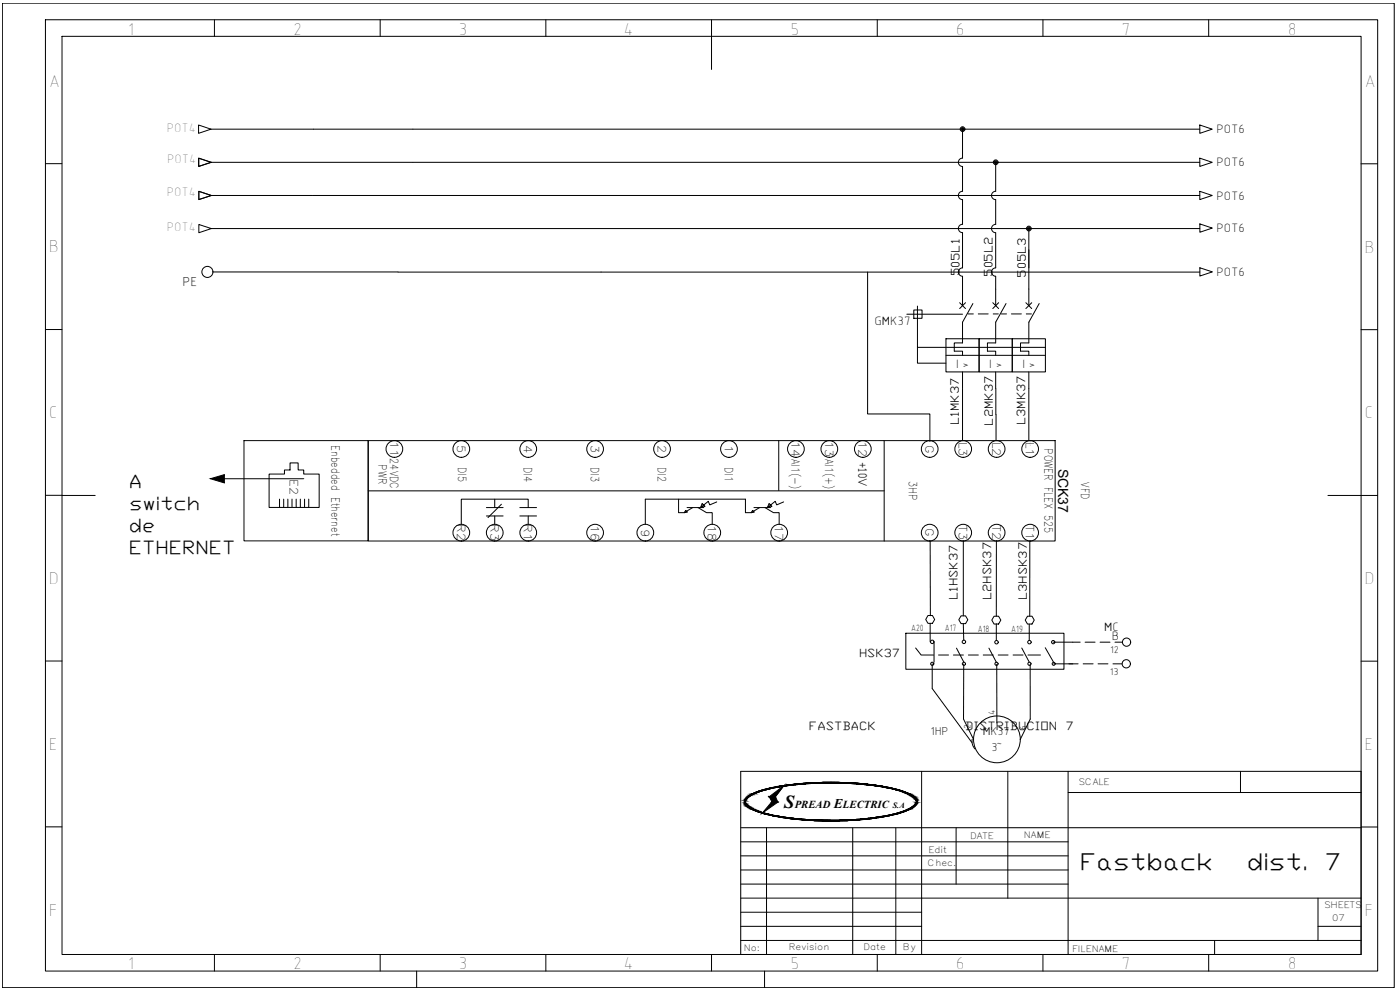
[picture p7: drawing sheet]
<svg xmlns="http://www.w3.org/2000/svg" width="420mm" height="297mm" viewBox="0 0 420 297" stroke-linecap="round" stroke-linejoin="round" font-family="sans-serif">
<g fill="none" stroke="#000" stroke-width=".3">
<path d="M.7 1h417.7v295.3h-417.7zM13.6 5.9h399.9v285.5h-399.9zM18.6 10.9h389.9v275.5h-389.9zM64.4 5.9v5M114.1 5.9v5M163.8 5.9v5M213.5 5.9v14.9M263.3 5.9v5M313 5.9v5M362.7 5.9v5M59.6 37.5l3.7 1.3-3.7 1.2zM63.4 38.8h296.7"/>
<path d="M288.9 38.8v8.6a1.26 1.26 0 0 0-1.3 1.3 1.26 1.26 0 0 0 1.3 1.3v7.4a1.26 1.26 0 0 0-1.3 1.2 1.26 1.26 0 0 0 1.3 1.3v7.4a1.25 1.25 0 0 0-1.3 1.3 1.25 1.25 0 0 0 1.3 1.2M360.1 37.5l3.7 1.3-3.7 1.2zM13.6 49.1h5M59.6 47.5l3.7 1.2-3.7 1.2zM59.7 47.5l3.7 1.2-3.7 1.2zM59.7 57.4l3.7 1.3-3.7 1.2zM63.4 48.7h296.7M63.4 58.7h296.7M298.8 48.7v8.7a1.26 1.26 0 0 0-1.2 1.2 1.26 1.26 0 0 0 1.2 1.3v7.4a1.26 1.26 0 0 0-1.2 1.3 1.26 1.26 0 0 0 1.2 1.2v10.6a1.26 1.26 0 0 0-1.2 1.2 1.26 1.26 0 0 0 1.2 1.3v8.8M360.1 47.5l3.7 1.2-3.7 1.2zM360.1 57.4l3.7 1.3-3.7 1.2zM408.5 49.1h4.9"/>
<path d="M59.7 67.4l3.7 1.2-3.7 1.2zM63.4 68.6h296.7M288.9 69.8v10.6a1.26 1.26 0 0 0-1.3 1.2 1.26 1.26 0 0 0 1.3 1.3v8.8M308.8 68.6v23.1M360.1 67.2l3.7 1.2-3.7 1.3zM13.6 98.9h5M63.9 81.6h296.2M260.4 81.6v42.6h18.7v8.2M272.1 94.3h16.8M274.2 93h2.5v2.5h-2.5zM275.3 91.8v12.4h38.4M288 90.8l1.8 1.8"/>
<path d="M289.8 90.8l-1.8 1.8M290.6 94.2h1.5M292 91.1l-3.1 5.6v6.2h-2.5v2.5h2.5v1.2M293.6 94.2h3M297.9 90.8l1.8 1.8M298.1 94.2h1.5M299.7 90.8l-1.8 1.8M300.5 94.2h1.6M301.9 91.1l-3.1 5.6v6.2h-2.5v2.5h2.5v1.2M303.5 94.2h3M307.9 90.8l1.7 1.8M308 94.2h1.5"/>
<path d="M309.6 90.8l-1.7 1.8M311.9 91.1l-3.1 5.6v6.2h-2.5v2.5h2.5v1.2M360.1 80.3l3.7 1.3-3.7 1.2zM408.5 98.9h4.9M275.3 104.2v4.8h8.6M283.9 101.6h9.9v10h-9.9zM283.9 106.6h29.8M288.9 111.6v20.6M293.8 101.6h10v10h-10zM298.8 111.6l.1 12.8M303.8 101.6h9.9v10h-9.9zM308.8 111.6v20.6"/>
<path d="M73.2 132.2h37.3v30.1h-37.3zM110.5 132.2h206.2v30.1h-206.2zM233.7 132.2v15M265.4 132.2v30.1M298.9 124.4v7.8M13.6 148.6l15 .1M67.3 143.6h23.9M80.8 142.2h4.6v-1.2h1.6v-2.1h2.5v2.1h1.7v1.2h4.6v10.1h-15zM83.9 149.8v2.5M85.1 149.8v2.5M86.4 149.8v2.5M87.6 149.8v2.5"/>
<path d="M88.9 149.8v2.5M90.1 149.8v2.5M91.4 149.8v2.5M92.7 149.8v2.5M110.5 147.3h154.9M146 154.8h5M146 152.3h5M148.5 149.8v2.5M148.5 154.8v2.5M150.5 151.3l-4 4M156 154.8h5M156 152.3h5"/>
<path d="M158.5 152.3v-2.5h-20.1v7.5M158.5 154.8v2.5M203.7 149.8v4h1.6l2.6-1.5M205.8 153.1l.5 .5-1 .2zM206.2 152.3h5M209.5 152.3l2.5 1.5h1.7v3.5M215.1 150.6l-2.1 .9-.4-1.1-2.3 1.9 1.3-.4-.9-.8-.4 1.2M225.9 153.1l.5 .5-1 .2zM226.3 152.3h5M228 152.3l-2.6 1.5h-1.7v-4h-30v7.5M229.6 152.3l2.5 1.5h1.7v3.5M235.2 150.6l-2.1 .9-.5-1.1-2.3 1.9 1.4-.4-.9-.8-.5 1.2"/>
<path d="M398.5 148.7h14.9M279.2 162.3v22.4M289.1 162.4v22.4M299 162.5v22.4M309.1 162.5l-.1 22.4M13.6 198.3h5M271.9 190h47.4v10.8h-47.4zM274.8 194.4l1.6 2.1h3.8M278.5 184.7h1.3l.7 1.2-.7 1.1h-1.3l-.7-1.1zM279.2 187v5.6M279.8 199.2v7.4l11.9 16.2M280.3 192.6v6.1"/>
<path d="M281.7 196.5h3M286.1 196.5h3M287 194.5l2.3 4.2M288.4 184.8h1.4l.7 1.1-.7 1.2h-1.4l-.7-1.2zM289.1 187.1l.1 4.9M289.2 199.2v16.6l3 6M290.6 196.5h3M295.1 196.5h3M296.8 194.5l2.2 4.2M298.3 184.9h1.4l.7 1.2-.7 1.1h-1.4l-.6-1.1zM299 187.1v5.1M299.1 199.3l.1 17.6"/>
<path d="M299.6 196.5h2.9M304 196.5h3M306.6 194.4l2.3 4.3M308.4 184.9h1.3l.7 1.2-.7 1.1h-1.3l-.7-1.1zM308.5 196.5h3.8M308.9 187.2v5M309.2 199.3v16.5l-3 6M313.7 194.4l2.5 4.3M316.1 192.7h8.1M316.2 199.2h7.4M325.1 199.2h2.9M325.7 192.7h2.9"/>
<path d="M329.5 199.2h3M330.1 192.7h3M334 199.2h2.8M334.6 192.7h2.2M408.5 198.4h4.9M222.3 231.4h186.2v55h-186.2zM224.2 239.2a25.3 25.3 0 0 1 11.8-3.6 87.6 87.6 0 0 1 35 1.8 6.1 6.1 0 0 1 4.2 2.9 2.38 2.38 0 0 1-1.8 2.3 45.6 45.6 0 0 1-16.5 3.5 83.9 83.9 0 0 1-28.5-2.2 8.2 8.2 0 0 1-4.8-2.9v-1zM224.3 239.4a21.3 21.3 0 0 1 9.6-3.3 88.9 88.9 0 0 1 37.1 1.5 6 6 0 0 1 4 2.7 2.23 2.23 0 0 1-1.7 2.1 45.4 45.4 0 0 1-16.4 3.5 80.5 80.5 0 0 1-29.1-2.4 6.4 6.4 0 0 1-4.1-2.8l.2-.8zM234.7 236.5l-2.6 3.3M276.6 231.4v55M291.8 221.8v1.6l.8 1.3M302.5 231.4v38.1"/>
<path d="M320.6 231.4v55M320.6 237.8h87.9M372.3 231.4v6.4M13.7 248.1h4.9M222.3 248.3h186.2M222.3 252.6h98.3M222.3 256.8h98.3M230 248.3v38.1M255.9 248.3v38.1M268.8 248.3v38.1M286.9 248.3v17M408.5 248.1h5"/>
<path d="M222.3 277.9h54.3M222.3 269.5h186.2M222.3 261h98.3M222.3 265.3h98.3M222.3 273.7h54.3M395.5 277.9h13M395.5 269.5v12.7M64.4 286.4v5M114.1 286.4v5M125 291.4v4.9M163.8 286.4v5M213.5 286.4v5"/>
<path d="M222.3 282.2h186.2M229.5 291.4v4.9M263.3 286.4v5M313 286.4v5M362.7 286.4v5M364.5 282.2v4.2"/>
<circle cx="288.9" cy="38.7" r=".71"/>
<circle cx="288.9" cy="38.7" r=".46"/>
<circle cx="288.9" cy="38.7" r=".22"/>
<circle cx="298.8" cy="48.7" r=".71"/>
<circle cx="298.8" cy="48.7" r=".46"/>
<circle cx="298.8" cy="48.7" r=".22"/>
<circle cx="308.8" cy="68.6" r=".71"/>
<circle cx="308.8" cy="68.6" r=".46"/>
<circle cx="308.8" cy="68.6" r=".22"/>
<circle cx="62.2" cy="81.6" r="1.66"/>
<circle cx="118.4" cy="134.7" r="2.51"/>
<circle cx="138.4" cy="134.7" r="2.51"/>
<circle cx="158.5" cy="134.7" r="2.51"/>
<circle cx="178.6" cy="134.7" r="2.51"/>
<circle cx="198.7" cy="134.7" r="2.51"/>
<circle cx="218.8" cy="134.7" r="2.51"/>
<circle cx="238.9" cy="134.7" r="2.51"/>
<circle cx="248.9" cy="134.7" r="2.51"/>
<circle cx="258.9" cy="134.7" r="2.51"/>
<circle cx="279" cy="134.7" r="2.51"/>
<circle cx="289.1" cy="134.7" r="2.51"/>
<circle cx="299.1" cy="134.7" r="2.51"/>
<circle cx="309.2" cy="134.7" r="2.51"/>
<circle cx="138.4" cy="159.8" r="2.51"/>
<circle cx="148.5" cy="159.8" r="2.51"/>
<circle cx="158.5" cy="159.8" r="2.51"/>
<circle cx="178.6" cy="159.8" r="2.51"/>
<circle cx="193.7" cy="159.8" r="2.51"/>
<circle cx="213.8" cy="159.8" r="2.51"/>
<circle cx="233.8" cy="159.8" r="2.51"/>
<circle cx="279" cy="159.8" r="2.51"/>
<circle cx="289.1" cy="159.8" r="2.51"/>
<circle cx="299.1" cy="159.8" r="2.51"/>
<circle cx="309.2" cy="159.8" r="2.51"/>
<circle cx="279.8" cy="192.6" r=".52"/>
<circle cx="279.8" cy="199.2" r=".48"/>
<circle cx="289.3" cy="192.6" r=".52"/>
<circle cx="289.3" cy="199.2" r=".48"/>
<circle cx="299.1" cy="192.7" r=".52"/>
<circle cx="299.1" cy="199.2" r=".48"/>
<circle cx="308.9" cy="192.7" r=".52"/>
<circle cx="308.9" cy="199.2" r=".48"/>
<circle cx="316.1" cy="192.7" r=".5"/>
<circle cx="316.2" cy="199.2" r=".46"/>
<circle cx="338" cy="199.2" r="1.24"/>
<circle cx="338.1" cy="192.7" r="1.24"/>
<circle cx="299.2" cy="221.8" r="7"/>
</g>
<g fill="#000" stroke="#000" stroke-width=".3">
<path d="M63.1 143.6l4.2-1.2v2.5zM230.9 239l4.4-3.3-2.6 3.3zM246.8 234.8h5.1zM231.7 240.5l1.7 .2zM246.8 246.3h5.1z"/>
<path d="M223.7 239.9h.2zM223.7 239.9l.1 .1h-.2z"/>
<path d="M223.7 239.8h.3zM223.7 239.8l.2 .1z"/>
<path d="M223.8 239.6h.3zM223.8 239.6l.2 .2h-.3z"/>
<path d="M223.9 239.5h.3zM223.9 239.5l.2 .1h-.3z"/>
<path d="M224 239.4h.3zM224 239.4l.2 .1h-.3z"/>
<path d="M224.2 239.2h.3zM224.2 239.2l.1 .2h-.3z"/>
<path d="M224.3 239.1h.3zM224.2 239.2h.3z"/>
<path d="M224.5 239l.1 .1 .2-.1zM224.3 239.1l.2-.1 .1 .1z"/>
<path d="M224.6 238.9h.4zM224.5 239h.3z"/>
<path d="M224.9 238.7l.1 .2 .3-.2zM224.6 238.9l.3-.2 .1 .2z"/>
<path d="M225 238.6h.4zM224.9 238.7h.4z"/>
<path d="M225.3 238.4l.1 .2 .3-.2zM225 238.6l.3-.2 .1 .2z"/>
<path d="M225.5 238.4h.4zM225.3 238.4h.4z"/>
<path d="M225.8 238.2l.1 .2 .4-.2zM225.5 238.4l.3-.2 .1 .2z"/>
<path d="M226 238.1h.5zM225.8 238.2h.5z"/>
<path d="M226.4 237.9l.1 .2 .4-.2zM226 238.1l.4-.2 .1 .2z"/>
<path d="M226.6 237.8h.5zM226.4 237.9h.5z"/>
<path d="M227 237.7l.1 .1 .5-.1zM226.6 237.8l.4-.1 .1 .1z"/>
<path d="M227.2 237.6h.6zM227 237.7h.6z"/>
<path d="M227.7 237.4l.1 .2 .5-.2zM227.2 237.6l.5-.2 .1 .2z"/>
<path d="M227.8 237.4h.7zM227.7 237.4h.6z"/>
<path d="M228.4 237.2l.1 .2 .6-.2zM227.8 237.4l.6-.2 .1 .2z"/>
<path d="M228.6 237.1h.7zM228.4 237.2h.7z"/>
<path d="M229.2 236.9l.1 .2 .7-.2zM228.6 237.1l.6-.2 .1 .2z"/>
<path d="M229.3 236.9h.8zM229.2 236.9h.8z"/>
<path d="M230 236.7l.1 .2 .8-.2zM229.3 236.9l.7-.2 .1 .2z"/>
<path d="M230.1 236.7h.9zM230 236.7h.9z"/>
<path d="M230.9 236.5l.1 .2 .8-.2zM230.1 236.7l.8-.2 .1 .2z"/>
<path d="M231 236.5h.9zM230.9 236.5h.9z"/>
<path d="M230.9 239l1.9 .1zM230.9 239l1.9 .1z"/>
<path d="M230.9 239.1l2.5 1.4-.6-1.4zM230.9 239.1l2.5 1.4h-1.7z"/>
<path d="M231.8 236.3l.1 .2 .9-.2zM231 236.5l.8-.2 .1 .2z"/>
<path d="M231.8 236.3h1.1zM231.8 236.3h1z"/>
<path d="M232.7 236.1l.2 .2 1-.2zM231.8 236.3l.9-.2 .2 .2z"/>
<path d="M232.8 236.1h1.1zM232.7 236.1h1.2z"/>
<path d="M233.7 235.9h1.2zM232.8 236.1h1.1z"/>
<path d="M233.8 235.9h1.3zM233.7 235.9h1.2z"/>
<path d="M234.6 235.8h1.4zM233.8 235.9h1.3z"/>
<path d="M234.9 235.8h1.4zM234.6 235.8h1.4z"/>
<path d="M235.6 235.6h1.5zM234.9 235.8h1.4z"/>
<path d="M236 235.6h1.5zM235.6 235.6h1.5z"/>
<path d="M236.6 235.5h1.6zM236 235.6h1.5z"/>
<path d="M237.1 235.4h1.8zM236.6 235.5h1.6z"/>
<path d="M237.5 235.4h1.9zM237.1 235.4h1.8z"/>
<path d="M238.2 235.3h2zM237.5 235.4h1.9z"/>
<path d="M238.5 235.3h2.1zM238.2 235.3h2z"/>
<path d="M239.4 235.2h2.4zM238.5 235.3h2.1z"/>
<path d="M239.4 235.2h2.4zM239.4 235.2h2.4z"/>
<path d="M240.6 235.1h3zM239.4 235.2h2.4z"/>
<path d="M241.1 235h3.2zM240.6 235.1h3z"/>
<path d="M241.8 235h4.1zM241.1 235h3.2z"/>
<path d="M242.3 235h4.5zM241.8 235h4.1z"/>
<path d="M242.9 234.9h6.5zM242.3 235h4.5zM242.3 235h4.5zM242.3 235h4.5z"/>
<path d="M246.8 234.8h5.1zM246.8 234.8h5.1z"/>
<path d="M246.8 234.8h7.7zM244.3 234.8h10.2zM244.3 234.8h10.2zM244.3 234.8h10.2z"/>
<path d="M244.3 234.8l11.6 .1zM242.9 234.9h13z"/>
<path d="M249.4 234.9l7 .1zM249.4 234.9l7 .1z"/>
<path d="M251.9 235h5zM251.9 235h5z"/>
<path d="M252.9 235h4.7zM252.9 235h4.7z"/>
<path d="M254.4 235l3.8 .1zM254.4 235l3.8 .1z"/>
<path d="M255.1 235.1l4.2 .1zM255.1 235.1l4.2 .1z"/>
<path d="M256.9 235.2h2.4zM256.9 235.2h2.4z"/>
<path d="M256.9 235.2l3.3 .1zM256.9 235.2l3.3 .1z"/>
<path d="M258.1 235.3h2.4zM258.1 235.3h2.4z"/>
<path d="M258.5 235.3l2.7 .1zM258.5 235.3l2.7 .1z"/>
<path d="M259.3 235.4h2.3zM259.3 235.4h2.3z"/>
<path d="M259.9 235.4l2.2 .1zM259.9 235.4l2.2 .1z"/>
<path d="M260.5 235.5l2.3 .1zM260.5 235.5l2.3 .1z"/>
<path d="M261.2 235.6h1.9zM261.2 235.6h1.9z"/>
<path d="M261.6 235.6l2.2 .2zM261.6 235.6l2.2 .2z"/>
<path d="M262.5 235.8h1.6zM262.5 235.8h1.6z"/>
<path d="M262.7 235.8l2.2 .1zM262.7 235.8l2.2 .1z"/>
<path d="M263.6 235.9h1.4zM263.6 235.9h1.4z"/>
<path d="M263.8 235.9l2.1 .2zM263.8 235.9l2.1 .2z"/>
<path d="M264.8 236.1h1.2zM264.8 236.1h1.2z"/>
<path d="M264.9 236.1l2 .2zM264.9 236.1l2 .2z"/>
<path d="M265.9 236.3h1zM265.9 236.3h1z"/>
<path d="M265.9 236.3l1.8 .2zM265.9 236.3l1.8 .2z"/>
<path d="M266.8 236.5h1zM266.8 236.5h1z"/>
<path d="M266.9 236.5l1.7 .2zM266.9 236.5l1.7 .2z"/>
<path d="M267.7 236.7h1zM267.7 236.7h1z"/>
<path d="M267.8 236.7l1.6 .2zM267.8 236.7l1.6 .2z"/>
<path d="M268.6 236.9h.9zM268.6 236.9h.9z"/>
<path d="M268.7 236.9l1.5 .2zM268.7 236.9l1.5 .2z"/>
<path d="M269.5 237.1l.8 .1zM269.5 237.1l.8 .1z"/>
<path d="M269.6 237.2l1.3 .2zM269.6 237.2l1.3 .2z"/>
<path d="M270.2 237.4h.8zM270.2 237.4h.8z"/>
<path d="M270.4 237.4l1.1 .2zM270.4 237.4l1.1 .2z"/>
<path d="M271 237.6l.7 .1zM271 237.6l.7 .1z"/>
<path d="M271.1 237.7l1 .1zM271.1 237.7l1 .1z"/>
<path d="M271.6 237.8l.7 .1zM271.6 237.8l.7 .1z"/>
<path d="M271.8 237.9l.9 .2zM271.8 237.9l.9 .2z"/>
<path d="M272.2 238.1l.7 .1zM272.2 238.1l.7 .1z"/>
<path d="M272.4 238.2l.8 .2zM272.4 238.2l.8 .2z"/>
<path d="M272.8 238.4h.6zM272.8 238.4h.6z"/>
<path d="M273 238.4l.7 .2zM273 238.4l.7 .2z"/>
<path d="M273.3 238.6l.5 .1zM273.3 238.6l.5 .1z"/>
<path d="M273.5 238.7l.6 .2zM273.5 238.7l.6 .2z"/>
<path d="M273.7 238.9l.5 .1zM273.7 238.9l.5 .1z"/>
<path d="M273.9 239l.5 .1zM273.9 239l.5 .1z"/>
<path d="M274.1 239.1l.5 .1zM274.1 239.1l.5 .1z"/>
<path d="M274.2 239.2l.5 .2zM274.2 239.2l.5 .2z"/>
<path d="M274.4 239.4l.4 .1zM274.4 239.4l.4 .1z"/>
<path d="M274.5 239.5l.4 .1zM274.5 239.5l.4 .1z"/>
<path d="M274.7 239.6l.3 .2zM274.7 239.6l.3 .2z"/>
<path d="M274.8 239.8l.3 .1zM274.8 239.8l.3 .1z"/>
<path d="M274.8 239.9l.4 .1zM274.8 239.9l.4 .1z"/>
<path d="M223.5 240.5h.2zM223.5 240.5h.2z"/>
<path d="M223.5 240.5l.2 .2zM223.5 240.5l.2 .2z"/>
<path d="M223.5 240.3l.2 .2zM223.5 240.3l.2 .2z"/>
<path d="M223.5 240.7l.2 .1zM223.5 240.7l.2 .1z"/>
<path d="M223.5 240.3h.2zM223.5 240.3h.2z"/>
<path d="M223.5 240.8l.3 .1zM223.5 240.8l.3 .1z"/>
<path d="M223.5 240.1l.2 .2 .1-.2zM223.5 240.1l.2 .2h-.2z"/>
<path d="M223.5 240.9l.3 .1zM223.5 240.9l.3 .1z"/>
<path d="M223.6 240h.2zM223.6 240l.2 .1z"/>
<path d="M223.6 241l.3 .2zM223.6 241l.3 .2z"/>
<path d="M223.7 241.2l.3 .1zM223.7 241.2l.3 .1z"/>
<path d="M223.7 241.3l.4 .1zM223.7 241.3l.4 .1z"/>
<path d="M223.8 241.4l.4 .1zM223.8 241.4l.4 .1z"/>
<path d="M223.9 241.5l.4 .2zM223.9 241.5l.4 .2z"/>
<path d="M224 241.7l.5 .1zM224 241.7l.5 .1z"/>
<path d="M224.2 241.8l.4 .1zM224.2 241.8l.4 .1z"/>
<path d="M224.3 241.9l.5 .2zM224.3 241.9l.5 .2z"/>
<path d="M224.5 242.1l.5 .1zM224.5 242.1l.5 .1z"/>
<path d="M224.6 242.2l.7 .1zM224.6 242.2l.7 .1z"/>
<path d="M224.9 242.3l.5 .1zM224.9 242.3l.5 .1z"/>
<path d="M225 242.4l.7 .2zM225 242.4l.7 .2z"/>
<path d="M225.3 242.6l.6 .1zM225.3 242.6l.6 .1z"/>
<path d="M225.5 242.7l.8 .2zM225.5 242.7l.8 .2z"/>
<path d="M225.8 242.9l.7 .1zM225.8 242.9l.7 .1z"/>
<path d="M226 243l.9 .1zM226 243l.9 .1z"/>
<path d="M226.4 243.1l.7 .1zM226.4 243.1l.7 .1z"/>
<path d="M226.6 243.2l1 .2zM226.6 243.2l1 .2z"/>
<path d="M227 243.4l.8 .1zM227 243.4l.8 .1z"/>
<path d="M227.2 243.5l1.1 .1zM227.2 243.5l1.1 .1z"/>
<path d="M227.7 243.6l.8 .1zM227.7 243.6l.8 .1z"/>
<path d="M227.8 243.7l1.3 .2zM227.8 243.7l1.3 .2z"/>
<path d="M228.4 243.9h.9zM228.4 243.9h.9z"/>
<path d="M228.6 243.9l1.4 .2zM228.6 243.9l1.4 .2z"/>
<path d="M229.2 244.1h.9zM229.2 244.1h.9z"/>
<path d="M229.3 244.1l1.6 .2zM229.3 244.1l1.6 .2z"/>
<path d="M230 244.3l1 .1zM230 244.3l1 .1z"/>
<path d="M230.1 244.4l1.7 .2zM230.1 244.4l1.7 .2z"/>
<path d="M231.7 240.5l-.2 .2h1.9zM231.5 240.7h1.9l-4.6 3.2z"/>
<path d="M230.9 244.6h1zM230.9 244.6h1z"/>
<path d="M231 244.6l1.8 .2zM231 244.6l1.8 .2z"/>
<path d="M231.8 244.8h1.1zM231.8 244.8h1.1z"/>
<path d="M231.8 244.8l2.1 .1zM231.8 244.8l2.1 .1z"/>
<path d="M232.7 244.9h1.2zM232.7 244.9h1.2z"/>
<path d="M232.8 244.9l2.1 .2zM232.8 244.9l2.1 .2z"/>
<path d="M233.7 245.1h1.4zM233.7 245.1h1.4z"/>
<path d="M233.8 245.1l2.2 .2zM233.8 245.1l2.2 .2z"/>
<path d="M234.6 245.3h1.7zM234.6 245.3h1.7z"/>
<path d="M234.9 245.3l2.2 .1zM234.9 245.3l2.2 .1z"/>
<path d="M235.6 245.4l1.9 .1zM235.6 245.4l1.9 .1z"/>
<path d="M236 245.5h2.2zM236 245.5h2.2z"/>
<path d="M236.6 245.5l2.3 .1zM236.6 245.5l2.3 .1z"/>
<path d="M237.1 245.6l2.3 .1zM237.1 245.6l2.3 .1z"/>
<path d="M237.5 245.7h2.7zM237.5 245.7h2.7z"/>
<path d="M238.2 245.7l2.4 .1zM238.2 245.7l2.4 .1z"/>
<path d="M238.5 245.8l3.3 .1zM238.5 245.8l3.3 .1z"/>
<path d="M239.4 245.9h2.4zM239.4 245.9h2.4z"/>
<path d="M239.4 245.9l4.2 .1zM239.4 245.9l4.2 .1z"/>
<path d="M240.6 246h3.7zM240.6 246h3.7z"/>
<path d="M241.1 246l4.8 .1zM241.1 246l4.8 .1z"/>
<path d="M241.8 246.1h5zM241.8 246.1h5z"/>
<path d="M246.8 246.3h5.1zM246.8 246.3h5.1z"/>
<path d="M242.3 246.1h7.1zM242.3 246.1h7.1z"/>
<path d="M244.3 246.2h10.2zM244.3 246.2l7.6 .1z"/>
<path d="M242.9 246.1h13zM242.9 246.1l11.6 .1zM244.3 246.2h10.2zM244.3 246.2h10.2z"/>
<path d="M251.9 246.1h4.5zM249.4 246.1h6.5z"/>
<path d="M252.9 246.1h4zM251.9 246.1h4.5z"/>
<path d="M254.4 246h3.2zM252.9 246.1h4z"/>
<path d="M255.1 246h3.1zM254.4 246h3.2z"/>
<path d="M256.9 245.9h2.4zM255.1 246h3.1z"/>
<path d="M256.9 245.9h2.4zM256.9 245.9h2.4z"/>
<path d="M258.1 245.8h2.1zM256.9 245.9h2.4z"/>
<path d="M258.5 245.7h2zM258.1 245.8h2.1z"/>
<path d="M259.3 245.7h1.9zM258.5 245.7h2z"/>
<path d="M259.9 245.6h1.7zM259.3 245.7h1.9z"/>
<path d="M260.5 245.5h1.6zM259.9 245.6h1.7z"/>
<path d="M261.2 245.5h1.6zM260.5 245.5h1.6z"/>
<path d="M261.6 245.4h1.5zM261.2 245.5h1.6z"/>
<path d="M262.5 245.3h1.3zM261.6 245.4h1.5z"/>
<path d="M262.7 245.3h1.4zM262.5 245.3h1.3z"/>
<path d="M263.6 245.1h1.3zM262.7 245.3h1.4z"/>
<path d="M263.8 245.1h1.2zM263.6 245.1h1.3z"/>
<path d="M265.9 244.8h1zM265.9 244.8h1z"/>
<path d="M264.8 244.9l.2 .2 .9-.2zM263.8 245.1l1-.2 .2 .2z"/>
<path d="M264.9 244.9h1.1zM264.8 244.9h1.1z"/>
<path d="M265.9 244.8l.1 .1 .9-.1zM264.9 244.9l1-.1 .1 .1z"/>
<path d="M266.8 244.6l.1 .2 .8-.2zM265.9 244.8l.9-.2 .1 .2z"/>
<path d="M266.9 244.6h.9zM266.8 244.6h.9z"/>
<path d="M267.7 244.4l.1 .2 .8-.2zM266.9 244.6l.8-.2 .1 .2z"/>
<path d="M267.8 244.3h.9zM267.7 244.4h.9z"/>
<path d="M268.6 244.1l.1 .2 .7-.2zM267.8 244.3l.8-.2 .1 .2z"/>
<path d="M268.7 244.1h.8zM268.6 244.1h.8z"/>
<path d="M269.5 243.9v.2l.7-.2zM268.7 244.1l.8-.2v.2z"/>
<path d="M269.6 243.9h.7zM269.5 243.9h.7z"/>
<path d="M270.2 243.7l.1 .2 .6-.2zM269.6 243.9l.6-.2 .1 .2z"/>
<path d="M270.4 243.6h.6zM270.2 243.7h.7z"/>
<path d="M271 243.5v.1l.5-.1zM270.4 243.6l.6-.1v.1z"/>
<path d="M271.1 243.4h.6zM271 243.5h.5z"/>
<path d="M271.6 243.2l.1 .2 .4-.2zM271.1 243.4l.5-.2 .1 .2z"/>
<path d="M271.8 243.1h.5zM271.6 243.2h.5z"/>
<path d="M272.2 243l.1 .1 .4-.1zM271.8 243.1l.4-.1 .1 .1z"/>
<path d="M272.4 242.9h.5zM272.2 243h.5z"/>
<path d="M272.8 242.7l.1 .2 .3-.2zM272.4 242.9l.4-.2 .1 .2z"/>
<path d="M273 242.6h.4zM272.8 242.7h.4z"/>
<path d="M273.3 242.4l.1 .2 .3-.2zM273 242.6l.3-.2 .1 .2z"/>
<path d="M273.5 242.3h.3zM273.3 242.4h.4z"/>
<path d="M273.7 242.2l.1 .1 .3-.1zM273.5 242.3l.2-.1 .1 .1z"/>
<path d="M273.9 242.1h.3zM273.7 242.2h.4z"/>
<path d="M274.1 241.9h.3zM273.9 242.1h.3z"/>
<path d="M274.2 241.8h.3zM274.1 241.9h.3z"/>
<path d="M274.4 241.7h.3zM274.2 241.8h.3z"/>
<path d="M274.5 241.5h.3zM274.5 241.5l.2 .2h-.3z"/>
<path d="M274.7 241.4h.2zM274.5 241.5h.3z"/>
<path d="M274.8 241.3h.2zM274.8 241.3l.1 .1h-.2z"/>
<path d="M274.8 241.2h.3zM274.8 241.2l.2 .1z"/>
<path d="M274.9 240l.3 .1zM274.9 240l.3 .1z"/>
<path d="M274.9 241h.3zM274.9 241l.2 .2h-.3z"/>
<path d="M275 240.1l.2 .2zM275 240.1l.2 .2z"/>
<path d="M275 240.9h.2zM275 240.9l.2 .1z"/>
<path d="M275 240.3h.2zM275 240.3h.2z"/>
<path d="M275 240.3l.2 .2zM275 240.3l.2 .2z"/>
<path d="M275 240.7l.2 .1zM275 240.7l.2 .1z"/>
<path d="M275 240.8l.2 .1zM275 240.8l.2 .1z"/>
<path d="M275 240.5l.2 .2zM275 240.5l.2 .2z"/>
</g>
<g font-size="7">
<text x="324.1" y="261">Fastback</text>
<text x="374.2" y="261">dist.</text>
<text x="397.5" y="261">7</text>
</g>
<g font-size="5.6">
<text x="38.7" y="146.3">A</text>
<text x="38.7" y="153">switch</text>
<text x="38.7" y="159.6">de</text>
<text x="38.7" y="166.3">ETHERNET</text>
</g>
<text font-size="5.5" x="235.3" y="242.4">S</text>
<g font-size="5.4">
<text x="38.3" y="10.4">1</text>
<text x="88" y="10.4">2</text>
<text x="137.6" y="10.4">3</text>
<text x="187.1" y="10.4">4</text>
<text x="237.3" y="10.4">5</text>
<text x="286.8" y="10.4">6</text>
<text x="336.5" y="10.4">7</text>
<text x="386.5" y="10.4">8</text>
<text x="14.6" y="26">A</text>
<text x="409.5" y="26">A</text>
<text x="14.6" y="75.8">B</text>
<text x="409.5" y="75.8">B</text>
<text x="14.6" y="125.5">C</text>
<text x="409.5" y="125.5">C</text>
<text x="14.6" y="175.2">D</text>
<text x="409.5" y="175.2">D</text>
<text x="14.7" y="225">E</text>
<text x="409.5" y="225">E</text>
<text x="14.7" y="274.7">F</text>
<text x="409.5" y="274.7">F</text>
<text x="38.3" y="290.9">1</text>
<text x="88" y="290.9">2</text>
<text x="137.6" y="290.9">3</text>
<text x="187.1" y="290.9">4</text>
<text x="237.3" y="290.9">5</text>
<text x="286.8" y="290.9">6</text>
<text x="336.5" y="290.9">7</text>
<text x="386.5" y="290.9">8</text>
</g>
<text font-size="4.2" x="317.5" y="140.6" transform="rotate(90 317.5 140.6)">SCK37</text>
<text font-size="4.1" x="54.8" y="85.9">PE</text>
<text font-size="4" x="250.3" y="242.4">E</text>
<g font-size="3.8">
<text x="50.1" y="39.5">POT4</text>
<text x="365" y="40">POT6</text>
<text x="50.2" y="49">POT4</text>
<text x="365" y="49.9">POT6</text>
<text x="50" y="58.8">POT4</text>
<text x="365" y="59.9">POT6</text>
<text x="50" y="69.3">POT4</text>
<text x="365.1" y="69.7">POT6</text>
<text x="365.1" y="82.8">POT6</text>
<text x="262.5" y="97.5">GMK37</text>
<text x="286.9" y="110.3">I &gt;</text>
<text x="296.9" y="110.3">I &gt;</text>
<text x="306.8" y="110.3">I &gt;</text>
<text x="331.4" y="189.2">MC</text>
<text x="333.6" y="192.2">B</text>
</g>
<g font-size="3.6">
<text x="279.2" y="220.5">1HP</text>
<text x="294.9" y="220.7">MK37</text>
<text x="297.6" y="225.3">3~</text>
</g>
<g font-size="3.5">
<text x="288" y="82.9" transform="rotate(-90 288 82.9)">505L1</text>
<text x="297.9" y="83.1" transform="rotate(-90 297.9 83.1)">505L2</text>
<text x="307.9" y="83.3" transform="rotate(-90 307.9 83.3)">505L3</text>
<text x="287.7" y="127.5" transform="rotate(-90 287.7 127.5)">L1MK37</text>
<text x="297.9" y="127.7" transform="rotate(-90 297.9 127.7)">L2MK37</text>
<text x="307.7" y="127.6" transform="rotate(-90 307.7 127.6)">L3MK37</text>
<text x="287.3" y="180.1" transform="rotate(-90 287.3 180.1)">L1HSK37</text>
<text x="297.5" y="180.1" transform="rotate(-90 297.5 180.1)">L2HSK37</text>
<text x="308.2" y="180.1" transform="rotate(-90 308.2 180.1)">L3HSK37</text>
<text x="242.8" y="219">FASTBACK</text>
<text x="289.7" y="218.9">DISTRIBUCION</text>
<text x="319.7" y="218.9">7</text>
</g>
<g font-size="3.4">
<text x="99.5" y="133.6" transform="rotate(90 99.5 133.6)">Enbedded Ethernet</text>
<text x="117.1" y="132.3" transform="rotate(90 117.1 132.3)">1124VDC</text>
<text x="137.2" y="133.5" transform="rotate(90 137.2 133.5)">5</text>
<text x="157.3" y="133.5" transform="rotate(90 157.3 133.5)">4</text>
<text x="177.3" y="133.5" transform="rotate(90 177.3 133.5)">3</text>
<text x="197.4" y="133.5" transform="rotate(90 197.4 133.5)">2</text>
<text x="217.5" y="133.5" transform="rotate(90 217.5 133.5)">1</text>
<text x="237.6" y="132.3" transform="rotate(90 237.6 132.3)">14AI1(-)</text>
<text x="247.6" y="132.3" transform="rotate(90 247.6 132.3)">13AI1(+)</text>
<text x="257.7" y="132.3" transform="rotate(90 257.7 132.3)">12 +10V</text>
<text x="277.8" y="133.5" transform="rotate(90 277.8 133.5)">G</text>
<text x="287.8" y="132.5" transform="rotate(90 287.8 132.5)">L3</text>
<text x="297.8" y="132.5" transform="rotate(90 297.8 132.5)">L2</text>
<text x="307.9" y="132.5" transform="rotate(90 307.9 132.5)">L1</text>
<text x="313.5" y="134.5" transform="rotate(90 313.5 134.5)">POWER FLEX 525</text>
<text x="87" y="143.8" transform="rotate(90 87 143.8)">E2</text>
<text x="113.6" y="139.3" transform="rotate(90 113.6 139.3)">PWR</text>
<text x="137.5" y="140.1" transform="rotate(90 137.5 140.1)">DI5</text>
<text x="157.3" y="140" transform="rotate(90 157.3 140)">DI4</text>
<text x="177.3" y="140" transform="rotate(90 177.3 140)">DI3</text>
<text x="197.4" y="140" transform="rotate(90 197.4 140)">DI2</text>
<text x="217.5" y="140" transform="rotate(90 217.5 140)">DI1</text>
<text x="272.7" y="144.4" transform="rotate(90 272.7 144.4)">3HP</text>
<text x="324.4" y="144.7" transform="rotate(90 324.4 144.7)">VFD</text>
<text x="137.2" y="157.4" transform="rotate(90 137.2 157.4)">R2</text>
<text x="147.2" y="157.4" transform="rotate(90 147.2 157.4)">R3</text>
<text x="157.3" y="157.4" transform="rotate(90 157.3 157.4)">R1</text>
<text x="177.3" y="157.4" transform="rotate(90 177.3 157.4)">16</text>
<text x="192.4" y="158.6" transform="rotate(90 192.4 158.6)">9</text>
<text x="212.5" y="157.4" transform="rotate(90 212.5 157.4)">18</text>
<text x="232.6" y="157.4" transform="rotate(90 232.6 157.4)">17</text>
<text x="277.8" y="158.6" transform="rotate(90 277.8 158.6)">G</text>
<text x="287.8" y="157.6" transform="rotate(90 287.8 157.6)">T3</text>
<text x="297.8" y="157.6" transform="rotate(90 297.8 157.6)">T2</text>
<text x="307.9" y="157.6" transform="rotate(90 307.9 157.6)">T1</text>
<text x="257.8" y="197.2">HSK37</text>
</g>
<g font-size="3.2">
<text x="238.5" y="242.4">PREAD</text>
<text x="253" y="242.4">LECTRIC</text>
</g>
<g font-size="3.1">
<text x="333.2" y="195.9">12</text>
<text x="333.1" y="202.4">13</text>
</g>
<g font-size="2.9">
<text x="273.4" y="189.4">A20</text>
<text x="283.5" y="189.5">A17</text>
<text x="293.5" y="189.6">A18</text>
<text x="303.5" y="189.6">A19</text>
<text x="298.5" y="214.6" transform="rotate(-90 298.5 214.6)">4</text>
<text x="291.2" y="218.8" transform="rotate(-90 291.2 218.8)">2</text>
<text x="307.9" y="219.1" transform="rotate(-90 307.9 219.1)">6</text>
</g>
<g font-size="2.7">
<text x="323.6" y="235.5">SCALE</text>
<text x="291.1" y="251.6">DATE</text>
<text x="307.3" y="251.4">NAME</text>
<text x="278.6" y="255.8">Edit</text>
<text x="278.4" y="259.8">Chec.</text>
<text x="397.4" y="272.4">SHEETS</text>
<text x="399.8" y="276.4">07</text>
<text x="223.2" y="285.2">No:</text>
<text x="236.8" y="284.9">Revision</text>
<text x="259.1" y="285.1">Date</text>
<text x="270.9" y="285">By</text>
<text x="321.8" y="285.8">FILENAME</text>
</g>
<text font-size="2.4" x="268" y="242.4">S.A</text>
<text font-size=".3" x="309.1" y="132.2" transform="rotate(90 309.1 132.2)">VFD-PF40</text>
</svg>
